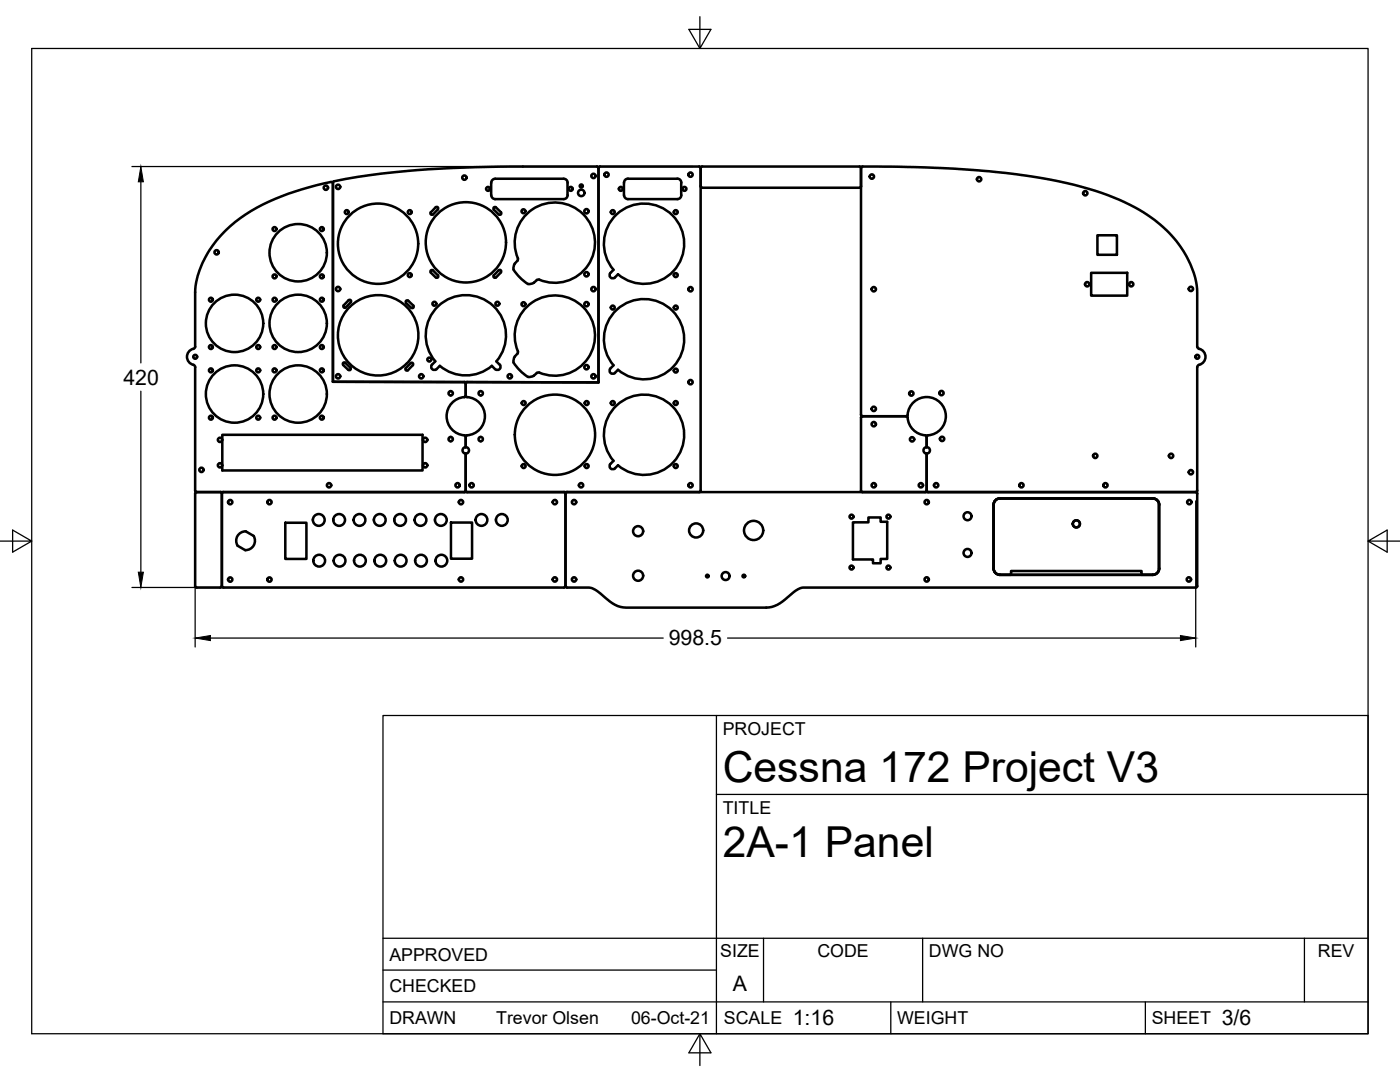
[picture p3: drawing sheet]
<svg xmlns="http://www.w3.org/2000/svg" width="279mm" height="216mm" viewBox="0 0 279 216" stroke-linecap="round" stroke-linejoin="round" font-family="sans-serif">
<!-- layer: Visible -->
<g fill="none" stroke="#000" stroke-width=".51">
<path d="M98 38.9a.79 .79 0 0 0 .8 .8h13.7M112.5 35.7h-13.7a.79 .79 0 0 0-.8 .8v2.4M112.5 35.7a.79 .79 0 0 1 .8 .8M113.3 36.5v2.4M113.3 38.9a.79 .79 0 0 1-.8 .8M119.4 33.5l-.3-.3h-14.7a202.8 202.8 0 0 0-35.4 2.5l-2.4 .5-.2 .2v39.8M119.4 33.5v42.8l-26.1-.1-.4 .3M119.4 33.5v42.8l-53-.1M124.5 36.4v2.5M124.5 38.9a.79 .79 0 0 0 .8 .8h9.9a.79 .79 0 0 0 .8-.8M125.3 35.7h9.9M125.3 35.6a.79 .79 0 0 0-.8 .8"/>
<path d="M135.2 35.6a.79 .79 0 0 1 .8 .8M136 36.4v2.5M139.8 33.5v64.4l-.3 .3M139.8 37.2l.3 .3M139.8 33.5l-.3-.3h-19.7l-.4 .3M140.1 33.2h31.4l.4 .3M140.1 33.2l-.3 .3M171.8 33.5l.2-.2a206.5 206.5 0 0 1 37.4 2.5 52.3 52.3 0 0 1 19.5 7 21.7 21.7 0 0 1 9.9 14.1l.1 12.3a.78 .78 0 0 0 .8 .6 1.69 1.69 0 0 1 .8 1.7 1.69 1.69 0 0 1-1.4 1.4l-.2 .4v24.6l-.3 .3M171.8 33.5v49.3l.3 .3h8.8l.3-.3M171.9 37.2l-.4 .3h-31.4M86.9 41.4a.31 .31 0 0 1 .5 0 .31 .31 0 0 1 0 .4l-1 1a.31 .31 0 0 1-.4 0 .31 .31 0 0 1 0-.5zM87.4 54.9a.31 .31 0 0 1 0 .4 .31 .31 0 0 1-.4 .1l-1-1a.31 .31 0 0 1 0-.4 .31 .31 0 0 1 .4 0l1 .9"/>
<path d="M99.5 53.9a.31 .31 0 0 1 .4 0 .31 .31 0 0 1 0 .5l-.9 .9a.3 .3 0 0 1-.4 .1 .3 .3 0 0 1 0-.5zM99.9 42.3l-.9-.9a.31 .31 0 0 0-.4 0 .31 .31 0 0 0 0 .4l.9 1a.31 .31 0 0 0 .5 0 .31 .31 0 0 0 0-.5M102.7 52.6l-.1 .3a1.48 1.48 0 0 0 .6 1.8l1.7 1.6a1.28 1.28 0 0 0 1.6 .1M103.3 52l-.6 .6M103.3 51.5a8 8 0 0 1 6.5-11 8 8 0 0 1 8.9 9.2 8 8 0 0 1-11.2 6.1l-.4 .1M103.4 51.5l-.1 .5M107.1 55.9l-.6 .5M123.1 42.7a8 8 0 0 1 11.1 .3 8 8 0 0 1 .2 11.1 8 8 0 0 1-11.1 .6l-.6 .7a.65 .65 0 0 1-.9 0 .65 .65 0 0 1 0-1l.6-.6a8 8 0 0 1 .7-11.1zM217.8 54.4h7.2v4.6h-7.2zM219 46.9h3.9v3.9h-3.9zM66.4 76.2v-39.6l-.1-.3a46.6 46.6 0 0 0-18.3 7.2 20.5 20.5 0 0 0-9 14.2l-.1 11.5-.1 .3a1.7 1.7 0 0 0-1.5 1.7 1.7 1.7 0 0 0 1.5 1.7l.2 .4-.1 24.6 .4 .3M68.9 72.4l1 1"/>
<path d="M68.9 72.4a.31 .31 0 0 0-.4 0 .31 .31 0 0 0 0 .4l1 1a.31 .31 0 0 0 .4 0 .31 .31 0 0 0 0-.5M69.8 61.2a8 8 0 0 0 0 11.4 8 8 0 0 0 11.3 0M69.8 61.3a8 8 0 0 1 11.4-.1 8 8 0 0 1-.1 11.4M70 60.3l-1 1M70 60.3a.31 .31 0 0 0 0-.4 .31 .31 0 0 0-.4 0l-1 1a.3 .3 0 0 0 0 .4 .3 .3 0 0 0 .4 0M81 73.4a.31 .31 0 0 0 0 .5 .31 .31 0 0 0 .4 0M81 60.5l1 .9M81.1 60.5a.3 .3 0 0 1-.1-.5 .3 .3 0 0 1 .5 0l1 1a.31 .31 0 0 1 0 .4 .31 .31 0 0 1-.4 0M81.9 72.5l-.9 1M81.9 72.5a.31 .31 0 0 1 .5 0 .31 .31 0 0 1 0 .4l-1 1M92.7 76.2l.3 .3M92.7 79.2a3.8 3.8 0 0 0-3.6 3.8 3.8 3.8 0 0 0 3.6 3.9"/>
<path d="M92.9 78.9l.2 .3a3.9 3.9 0 0 1 3.7 3.8 3.9 3.9 0 0 1-3.7 3.9l-.2 .3M92.9 76.5v2.5M93 78.9l-.3 .3M98.2 73a8 8 0 0 1-10.4 0l-.7 .7M99.1 72.1l.6 .6M99.1 72.1a8 8 0 0 0-.6-11 8 8 0 0 0-11 0 8 8 0 0 0-.6 11l-.7 .6a.64 .64 0 0 0 0 1 .64 .64 0 0 0 .9-.1M99.7 72.7a.65 .65 0 0 1 0 .9 .65 .65 0 0 1-.9 0l-.7-.6M103.3 70.1a8 8 0 0 1 6.5-11.1 8 8 0 0 1 8.9 9.2 8 8 0 0 1-11.2 6.1l-.4 .1M103.4 70.1v.3a1.73 1.73 0 0 0-.2 2.9l1.2 1.2 1 .7M106.5 74.9l-.5 .3h-.6M107.1 74.4l-.6 .6M123.1 61.8a8 8 0 0 1 11.1 .2 8 8 0 0 1 .2 11.1 8 8 0 0 1-11.1 .7l-.6 .6a.64 .64 0 0 1-.9 0 .64 .64 0 0 1 0-.9l.6-.6a8 8 0 0 1 .7-11.1z"/>
<path d="M39.2 98.2h199.4M39.3 98.2l-.4 .3v18.4l.3 .3h4.8l.3-.3M44 98.2l.3 .3M44.3 98.5v18.4M44.4 86.8h39.9v7.1h-39.9zM44.6 98.2l-.3 .3M92.7 86.8l.3 .4M92.9 97.9l.3 .3M92.9 87.2v2M92.9 90.5v7.4M93 97.9l-.3 .3M112.6 98.2l.3 .3"/>
<path d="M112.9 98.5v18.4M113.2 98.2l-.3 .3M123.1 80.9a8 8 0 0 1 11.1 .2 8 8 0 0 1 .2 11.1 8 8 0 0 1-11.1 .6l-.6 .7a.64 .64 0 0 1-.9 0 .64 .64 0 0 1 0-.9l.6-.7a8 8 0 0 1 .7-11zM171.8 83.4v14.5l.3 .3M172.1 83l-.3 .3M180.9 83l.3 .3M181.1 82.8a3.8 3.8 0 0 1 4-3.6 3.8 3.8 0 0 1 3.7 3.9 3.8 3.8 0 0 1-3.7 3.8l-.2 .3M181.1 83.3a3.9 3.9 0 0 0 3.7 3.6l.2 .3M184.9 97.9l.3 .3M184.9 87.2v2M184.9 90.5v7.4M185 97.9l-.4 .3"/>
<path d="M199.6 99.5h30.4M199.6 99.4a1.28 1.28 0 0 0-1.3 1.3v12.7M230 99.4a1.28 1.28 0 0 1 1.3 1.3M238.6 98.2l.4 .3-.1 18.4-.3 .3h-78.1a3.5 3.5 0 0 0-2.6 1.3 7.9 7.9 0 0 1-5 2.7h-28l-1.6-.3-1.1-.5-1.4-1.1a5.9 5.9 0 0 0-3.2-2.1h-4.4l-.3-.3M44.3 116.9l.3 .3M49 109.8a1.87 1.87 0 0 0 1.6-2.9l-1.6-.9a1.87 1.87 0 0 0-1.6 2.9l1.6 .9M56.9 104.3h4.3v7.2h-4.3zM90 104.3h4.2v7.2h-4.2zM112.9 116.9l-.3 .3h-68M170.2 104.2h3.1v-.9h2.4v.8h1.4v7.4h-1.4v.9h-1.5v-.8h-4zM198.3 113.4a1.28 1.28 0 0 0 1.3 1.3M199.6 114.7h2.2v-.8h26v.8h2.2"/>
<path d="M199.6 114.7h30.4M231.3 100.7v12.7M231.3 113.4a1.28 1.28 0 0 1-1.3 1.3"/>
<circle cx="65" cy="37.5" r=".43"/>
<circle cx="67.5" cy="37.3" r=".43"/>
<circle cx="92.7" cy="35.4" r=".43"/>
<circle cx="97.4" cy="37.7" r=".39"/>
<circle cx="113.9" cy="37.7" r=".39"/>
<circle cx="116" cy="38.5" r=".65"/>
<circle cx="116" cy="37.1" r=".31"/>
<circle cx="118.4" cy="35.1" r=".43"/>
<circle cx="121" cy="34.9" r=".43"/>
<circle cx="123.9" cy="37.7" r=".39"/>
<circle cx="136.6" cy="37.7" r=".39"/>
<circle cx="137.8" cy="34.9" r=".43"/>
<circle cx="174" cy="35.2" r=".43"/>
<circle cx="195.4" cy="35.8" r=".43"/>
<circle cx="216.6" cy="38.6" r=".43"/>
<circle cx="42.1" cy="59.8" r=".39"/>
<circle cx="43.2" cy="50.3" r=".43"/>
<circle cx="51.5" cy="59.8" r=".39"/>
<circle cx="54.8" cy="55.1" r=".39"/>
<circle cx="54.8" cy="45.7" r=".39"/>
<circle cx="54.8" cy="59.8" r=".39"/>
<circle cx="59.5" cy="50.4" r="5.7"/>
<circle cx="64.2" cy="55.1" r=".39"/>
<circle cx="64.2" cy="45.7" r=".39"/>
<circle cx="64.2" cy="59.8" r=".39"/>
<circle cx="67.5" cy="57.7" r=".43"/>
<circle cx="69.2" cy="42.3" r=".39"/>
<circle cx="75.4" cy="48.6" r="8"/>
<circle cx="81.8" cy="54.9" r=".39"/>
<circle cx="81.8" cy="42.3" r=".39"/>
<circle cx="93" cy="48.4" r="8"/>
<circle cx="104.5" cy="42.2" r=".39"/>
<circle cx="117" cy="42.2" r=".43"/>
<circle cx="117" cy="54.7" r=".43"/>
<circle cx="118.4" cy="57.7" r=".43"/>
<circle cx="122.3" cy="42.3" r=".39"/>
<circle cx="134.9" cy="42.3" r=".39"/>
<circle cx="134.9" cy="54.9" r=".39"/>
<circle cx="137.8" cy="57.7" r=".43"/>
<circle cx="174.4" cy="57.7" r=".43"/>
<circle cx="217" cy="56.7" r=".43"/>
<circle cx="225.8" cy="56.7" r=".43"/>
<circle cx="237.7" cy="57.6" r=".43"/>
<circle cx="39" cy="71.2" r=".39"/>
<circle cx="42.1" cy="73.9" r=".39"/>
<circle cx="42.1" cy="69.2" r=".39"/>
<circle cx="46.8" cy="64.5" r="5.7"/>
<circle cx="46.8" cy="78.6" r="5.7"/>
<circle cx="51.5" cy="73.9" r=".39"/>
<circle cx="51.5" cy="69.2" r=".39"/>
<circle cx="54.8" cy="69.2" r=".39"/>
<circle cx="54.8" cy="73.9" r=".39"/>
<circle cx="59.5" cy="64.5" r="5.7"/>
<circle cx="59.5" cy="78.6" r="5.7"/>
<circle cx="64.2" cy="73.9" r=".39"/>
<circle cx="64.2" cy="69.2" r=".39"/>
<circle cx="67.5" cy="75.1" r=".43"/>
<circle cx="84.1" cy="75.1" r=".43"/>
<circle cx="85.7" cy="71.7" r=".39"/>
<circle cx="86.7" cy="60.6" r=".39"/>
<circle cx="89.9" cy="78.5" r=".43"/>
<circle cx="95.9" cy="78.5" r=".43"/>
<circle cx="99.3" cy="60.6" r=".39"/>
<circle cx="101.7" cy="75.1" r=".43"/>
<circle cx="104.5" cy="60.7" r=".39"/>
<circle cx="117" cy="60.7" r=".43"/>
<circle cx="117" cy="73.3" r=".43"/>
<circle cx="118.4" cy="75.1" r=".43"/>
<circle cx="122.3" cy="61.4" r=".39"/>
<circle cx="134.9" cy="61.4" r=".39"/>
<circle cx="134.9" cy="73.9" r=".39"/>
<circle cx="137.8" cy="76.3" r=".43"/>
<circle cx="181.9" cy="78.5" r=".43"/>
<circle cx="187.9" cy="78.4" r=".43"/>
<circle cx="238.9" cy="71.2" r=".39"/>
<circle cx="40.2" cy="93.8" r=".43"/>
<circle cx="42.1" cy="83.3" r=".39"/>
<circle cx="43.9" cy="87.8" r=".43"/>
<circle cx="43.9" cy="92.8" r=".43"/>
<circle cx="51.5" cy="83.3" r=".39"/>
<circle cx="54.8" cy="83.3" r=".39"/>
<circle cx="64.2" cy="83.3" r=".39"/>
<circle cx="65.7" cy="96.8" r=".43"/>
<circle cx="84.8" cy="87.8" r=".43"/>
<circle cx="84.8" cy="92.8" r=".43"/>
<circle cx="89.9" cy="87.6" r=".43"/>
<circle cx="91.3" cy="96.8" r=".43"/>
<circle cx="93" cy="89.9" r=".65"/>
<circle cx="94.1" cy="96.8" r=".43"/>
<circle cx="95.9" cy="87.6" r=".43"/>
<circle cx="104.5" cy="93" r=".39"/>
<circle cx="104.5" cy="80.4" r=".39"/>
<circle cx="110.8" cy="86.8" r="8"/>
<circle cx="116" cy="96.8" r=".43"/>
<circle cx="117.1" cy="80.4" r=".39"/>
<circle cx="117.1" cy="93" r=".39"/>
<circle cx="122.3" cy="80.4" r=".39"/>
<circle cx="134.9" cy="93" r=".39"/>
<circle cx="134.9" cy="80.4" r=".39"/>
<circle cx="137.8" cy="96.8" r=".43"/>
<circle cx="174.4" cy="96.8" r=".43"/>
<circle cx="174.4" cy="84.6" r=".43"/>
<circle cx="174.4" cy="81.6" r=".43"/>
<circle cx="182" cy="87.7" r=".43"/>
<circle cx="183.8" cy="96.8" r=".43"/>
<circle cx="184.9" cy="89.9" r=".65"/>
<circle cx="186.8" cy="96.8" r=".43"/>
<circle cx="188" cy="87.6" r=".43"/>
<circle cx="203.8" cy="96.8" r=".43"/>
<circle cx="218.6" cy="91" r=".43"/>
<circle cx="220.6" cy="96.8" r=".43"/>
<circle cx="233.7" cy="91" r=".43"/>
<circle cx="237.7" cy="94.2" r=".43"/>
<circle cx="45.9" cy="100.2" r=".43"/>
<circle cx="45.9" cy="115.6" r=".43"/>
<circle cx="53.8" cy="100.2" r=".43"/>
<circle cx="53.8" cy="115.6" r=".43"/>
<circle cx="63.6" cy="103.7" r="1.17"/>
<circle cx="63.7" cy="111.9" r="1.17"/>
<circle cx="67.7" cy="103.7" r="1.17"/>
<circle cx="67.8" cy="111.9" r="1.17"/>
<circle cx="71.7" cy="103.7" r="1.17"/>
<circle cx="71.8" cy="111.9" r="1.17"/>
<circle cx="75.8" cy="103.7" r="1.17"/>
<circle cx="75.9" cy="111.9" r="1.17"/>
<circle cx="79.9" cy="103.7" r="1.17"/>
<circle cx="80" cy="111.9" r="1.17"/>
<circle cx="83.9" cy="103.7" r="1.17"/>
<circle cx="84" cy="111.9" r="1.17"/>
<circle cx="88" cy="103.7" r="1.17"/>
<circle cx="88.1" cy="111.9" r="1.17"/>
<circle cx="92" cy="100.2" r=".43"/>
<circle cx="92" cy="115.6" r=".43"/>
<circle cx="96.1" cy="103.7" r="1.17"/>
<circle cx="100.2" cy="103.7" r="1.17"/>
<circle cx="110.7" cy="100.2" r=".43"/>
<circle cx="110.7" cy="115.6" r=".43"/>
<circle cx="114.6" cy="100.2" r=".43"/>
<circle cx="114.6" cy="115.6" r=".43"/>
<circle cx="127.3" cy="114.9" r="1.01"/>
<circle cx="127.3" cy="106" r="1.01"/>
<circle cx="138.9" cy="105.8" r="1.41"/>
<circle cx="141.2" cy="114.9" r=".26"/>
<circle cx="144.8" cy="114.9" r=".79"/>
<circle cx="148.5" cy="114.9" r=".26"/>
<circle cx="150.4" cy="105.8" r="1.92"/>
<circle cx="169.9" cy="113.3" r=".39"/>
<circle cx="169.9" cy="103.1" r=".39"/>
<circle cx="177.3" cy="103.1" r=".39"/>
<circle cx="177.3" cy="113.3" r=".39"/>
<circle cx="184.9" cy="115.6" r=".43"/>
<circle cx="184.9" cy="100.2" r=".43"/>
<circle cx="193.1" cy="103" r=".79"/>
<circle cx="193.1" cy="110.3" r=".79"/>
<circle cx="214.8" cy="104.5" r=".71"/>
<circle cx="237.3" cy="115.6" r=".43"/>
<circle cx="237.4" cy="100.2" r=".43"/>
</g>
<!-- layer: Titleblock -->
<path d="M76.4 142.8h196.6v63.5h-196.6zM143 158.5h130M143 142.8v63.5M76.4 199.9h196.6M76.4 193.6h66.6M76.4 187.2h196.6M152.4 187.2v12.7M177.8 199.9v6.4M184.1 187.2v12.7M228.6 199.9v6.4M260.3 187.2v12.7" fill="none" stroke="#000" stroke-width=".25"/>
<!-- layer: Border -->
<path d="M6.3 9.7h266.7v196.6h-266.7zM139.7 3.3v6.4l2.2-3.8h-4.4l2.2 3.8M0 108h6.3l-3.8-2.2v4.4l3.8-2.2M273 108l3.8 2.2v-4.4l-3.8 2.2h6.4M139.7 206.3l-2.2 3.8h4.4l-2.2-3.8v6.3" fill="none" stroke="#000" stroke-width=".25"/>
<!-- layer: FD_Dimensions -->
<path d="M26.3 33.2h112M28.1 36.3v36.1M28.1 78.1v36.1M38.9 99.7v29.4M238.6 99.9v29.2M26.3 117.2h85.1M42 127.3h90.4M145.2 127.3h90.4" fill="none" stroke="#000" stroke-width=".25"/>
<path d="M28.1 33.2l.5 3.1h-1zM27.6 114.2h1l-.5 3zM38.9 127.3l3.1-.5v1zM235.6 126.8l3 .5-3 .5z" fill="#000" stroke="#000" stroke-width=".2"/>
<g font-size="8.5">
<text x="144.3" y="156">Cessna 172 Project V3</text>
<text x="144.3" y="171">2A-1 Panel</text>
</g>
<g font-size="4.3">
<text x="24.6" y="76.7">420</text>
<text x="133.5" y="128.8">998.5</text>
<text x="146.3" y="197.7">A</text>
<text x="158.2" y="204.6">1:16</text>
<text x="243.8" y="204.6">3/6</text>
</g>
<g font-size="3.5">
<text x="144.3" y="146.6">PROJECT</text>
<text x="144.3" y="162.3">TITLE</text>
<text x="77.7" y="191.7">APPROVED</text>
<text x="143.7" y="191">SIZE</text>
<text x="163.1" y="191">CODE</text>
<text x="185.4" y="191">DWG NO</text>
<text x="263" y="191">REV</text>
<text x="77.7" y="198">CHECKED</text>
<text x="77.7" y="204.4">DRAWN</text>
<text x="99" y="204.4">Trevor Olsen</text>
<text x="125.9" y="204.4">06-Oct-21</text>
<text x="144.5" y="204.4">SCALE</text>
<text x="179" y="204.4">WEIGHT</text>
<text x="229.8" y="204.4">SHEET</text>
</g>
</svg>
